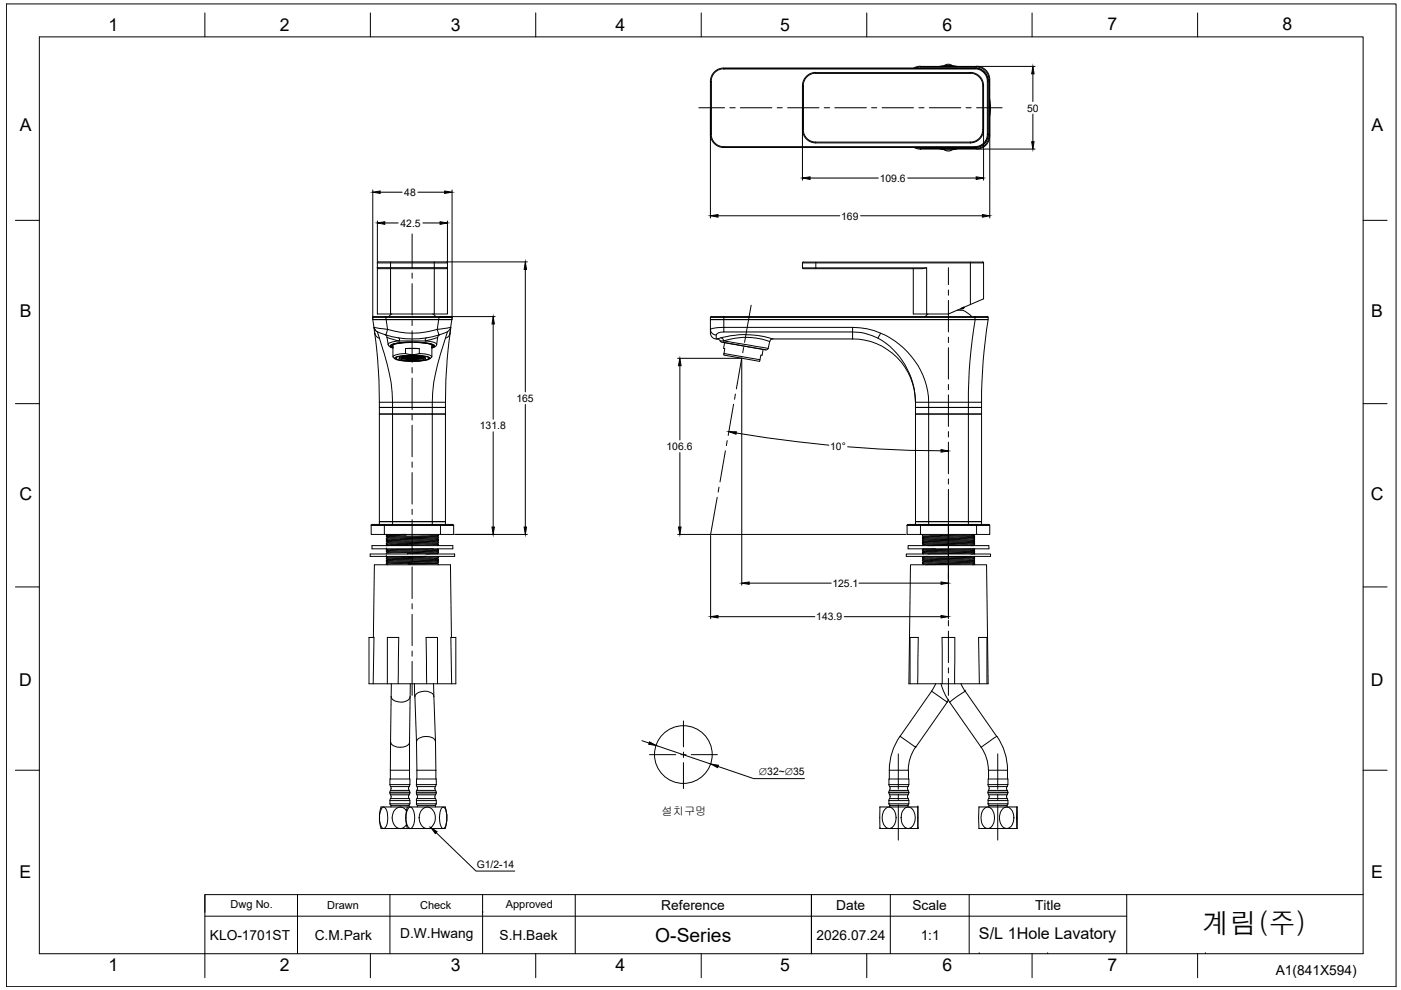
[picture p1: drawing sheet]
<svg xmlns="http://www.w3.org/2000/svg" width="297mm" height="210mm" viewBox="0 0 297 210" stroke-linecap="round" stroke-linejoin="round" font-family="sans-serif">
<!-- layer: 0 -->
<g fill="none" stroke="#000" stroke-width=".21">
<path d="M150.6 17.3h.2v11.2h-.2zM153.4 14.4a2.81 2.81 0 0 0-2.8 2.8M153.4 14.6a2.65 2.65 0 0 0-2.6 2.6M153.5 14.4h53.2v.2h-53.2zM170.1 18.2h.2v9.3h-.2zM173 15.4a2.81 2.81 0 0 0-2.9 2.8M173 15.5a2.65 2.65 0 0 0-2.7 2.7M173 15.4h32.7v.2h-32.7zM195.1 14.2l-.9 .2M195.1 14l-1.3 .4M195.2 14.1h11.9v.2h-11.9zM199.3 14l1.8-.1 1.7 .1"/>
<path d="M201.9 13.9a1.42 1.42 0 0 0-1.7 0M205.7 15.4a2.81 2.81 0 0 1 2.8 2.8M205.7 15.5a2.65 2.65 0 0 1 2.7 2.7M206.7 14.6a2.65 2.65 0 0 1 2.6 2.6M206.7 14.4a2.76 2.76 0 0 1 2.8 2.8 2.81 2.81 0 0 0-2.8-2.8zM207 14a2.81 2.81 0 0 1 2.8 2.9M207 14.2a2.65 2.65 0 0 1 2.7 2.7M208.4 18.2v9.3h.1v-9.3M208.4 18.2h.1M209.3 17.3h.2v11.2h-.2zM209.5 17.2v.1M209.7 16.9h.1v11.9h-.1z"/>
<path d="M150.6 28.5a2.81 2.81 0 0 0 2.8 2.8M150.8 28.5a2.65 2.65 0 0 0 2.6 2.6M153.5 31.1v.2h53.2v-.2M153.5 31.1h53.2M170.1 27.5a2.81 2.81 0 0 0 2.9 2.8M170.3 27.5a2.65 2.65 0 0 0 2.7 2.6M173 30.1v.2M173 30.1h32.7v.2h-32.7M193.8 31.3l1.3 .3M194.2 31.3l.9 .1M195.2 31.4h11.9v.2h-11.9zM199.3 31.6l1.8 .2 1.7-.2"/>
<path d="M201.9 31.7a1.42 1.42 0 0 1-1.7 0M206.7 31.3a2.82 2.82 0 0 0 2.8-2.8 2.75 2.75 0 0 1-2.8 2.8zM208.4 27.5a2.65 2.65 0 0 1-2.7 2.6M208.5 27.5a2.81 2.81 0 0 1-2.8 2.8M209.3 28.5a2.65 2.65 0 0 1-2.6 2.6M209.5 28.5h.1M209.7 28.8a2.65 2.65 0 0 1-2.7 2.6M209.8 21.1l.2 1.7-.2 1.8M209.8 28.8a2.81 2.81 0 0 1-2.8 2.8M80 56.7l.2 .2M80 55.7h14.9v10.9h-14.9zM80 56.8h14.9"/>
<path d="M80.2 55.5l-.2 .2M80.2 57h14.5M80.2 55.5h14.5M82.8 55.5v11.1M92.1 55.5v11.1M94.7 55.5l.2 .2M94.9 56.7l-.2 .2M170.1 56.8l.2 .2M170.3 55.5l-.2 .2M170.3 55.6l38-.1 .2 .2M173 55.6v1.4M196.5 56.8l-1 .2h-25.2"/>
<path d="M196.5 56.8h-26.4v-1.1h38.4v7.7l-7.4 3.2h-7.5v-9.6M196.5 56.8v9.8M205.7 55.6v9M79 67.3l.2-.2h2.6v.7M79.3 69.5l.2 1.3M79.3 69.4l-.3-1.6h2.9l.3 2M79.3 69.4l2.9 .4M79.3 69.4l.5 .8M79.3 69.5l.3 .5 .5 .4M80 70.3h.1M80.1 70.5l.3 1.2M80.4 71.7l-.6-.4-.3-.7 .6 5.9 .3 8.8"/>
<path d="M80.4 71.7l.2 .5a55.7 55.7 0 0 1 2.5 11l.1 2.1M81.6 70.9l.1 .1a1.28 1.28 0 0 0 1.4 .9l1.6 .4v-.4l-.2-.3M81.8 67.8h11.2M81.8 67.1h11.2M82 71.5l.3 1.5M82.2 69.8a17.7 17.7 0 0 0 10.5 0l2.9-.3a105.4 105.4 0 0 0-1.2 15.8M82.2 69.8l-.4 1.2-1.8-.6M82.3 73l.1 .3 .9 .5M82.9 73.3l.4 .4M83.1 66.5l-.6 .6M83.1 73.3l.2 .2M83.1 73.1l2.1-.4 2.2-.1-2.3 .1z"/>
<path d="M83.2 73.2l-.1 .1M83.3 73.1v.1M83.3 73.7l-.5-.2v-.3a15.6 15.6 0 0 1 8.1-.4l.9 .3 .3 .2-.5 .4M83.3 73.2v2.4M83.4 73.1l-.1 .1M83.7 75.9a11.2 11.2 0 0 1 5.9-.5l1 .2 .6 .4a7 7 0 0 1-4.3 .6l-2.4-.2a.76 .76 0 0 1-.8-.5zM83.9 75.9a11.7 11.7 0 0 1 7-.1l.1 .2a9.2 9.2 0 0 1-5.3 .5l-1.4-.3zM84 76h.1M84 75.8v.2M84.7 75.8a9.8 9.8 0 0 1 5.5 .1v.1a9.5 9.5 0 0 1-5.5 .1zM84.7 75.8a10 10 0 0 0 5.5 0M85 75.9h.4z"/>
<path d="M85.1 75.8h.4zM85.2 75.8v.1M85.2 75.7h.4zM85.3 75.8h.1M85.3 76l.4-.1zM85.3 75.7h.1M85.3 75.9h.1M85.4 75.8h.4zM85.4 75.6h.1M85.4 75.8h.1M85.5 75.9v.1M85.5 75.7h.4z"/>
<path d="M85.5 75.7h.1M85.6 75.8v.1M85.6 76h.4zM85.6 75.6h.3zM85.6 75.6h.1M85.6 75.6h-.2M85.6 75.7v.1M85.6 75.9v.1M85.7 75.9h.4zM85.7 75.6h.3M85.7 75.6v.1M85.7 75.8v.1"/>
<path d="M85.8 75.8h.3zM85.8 76v.1M85.8 75.6h.1M85.8 75.7v.1M85.9 75.7h.3zM85.9 75.9h.1M85.9 76.1h.4zM85.9 75.6v.1M85.9 75.8h.1M85.9 76h.1M86 76h.4zM86 75.6h.3z"/>
<path d="M86 75v-1.1h2.9v1.1M86 73.9h2.9M86 75h-1.2l-1.2 .4-.3 .2 .4 .5M86 75a4.3 4.3 0 0 0 2.9 0M86 75.7v.1M86 75.9h.1M86.1 75.9l.3-.1zM86.1 76.1h.1M86.1 75.6h.1M86.1 75.8h.1M86.1 75.8h.4zM86.1 75.9v.1"/>
<path d="M86.2 76.1h.4zM86.2 75.5v.1M86.2 75.7h.1M86.2 75.7h.4zM86.2 75.8v.1M86.2 76.1h.1M86.3 76l.4 .1zM86.3 75.6h.1M86.3 75.7v.1M86.4 75.6h.3zM86.4 75.9v.1M86.4 76.1h.1"/>
<path d="M86.4 75.9h.3zM86.4 75.5l-.3 .1M86.4 75.5v.1M86.4 75.6v.1M86.4 75.8v.1M86.4 76v.1M86.5 75.8h.4zM86.5 75.8h.1M86.5 75.9v.1M86.6 75.5h.1M86.6 75.7h.4zM86.6 76.1h.1"/>
<path d="M86.6 76.1h.4zM86.6 75.6v.1M86.6 75.8h.1M86.7 75.6h.3zM86.7 76v.1M86.7 76h.4zM86.7 75.6h.1M86.7 75.7v.1M86.7 75.9h.1M86.7 75.5h.4zM86.7 76.1h.1M86.8 75.8l.4 .1z"/>
<path d="M86.8 75.5l-.3 .1M86.8 75.6v.1M86.8 75.8h.1M86.8 76h.1M86.9 75.8h.3zM86.9 75.5v.1M86.9 76.1h.4zM86.9 75.7v.1M87 75.7h.3zM87 75.8v.1M87 76.1h.1M87 75.6h.1"/>
<path d="M87 76h.4zM87 75.8h.1M87 76h.1M87.1 75.6h.3zM87.1 76l.4-.1zM87.1 75.5v.1M87.1 76.1v.1M87.1 75.9h.1M87.1 75.7h.1M87.2 75.5h.2M87.2 75.8h.3zM87.2 76v.1"/>
<path d="M87.2 75.6h.1M87.2 75.8h.1M87.2 75.8l.4-.1zM87.2 75.9v.1M87.2 76.1v.1M87.3 76.1h.4zM87.3 75.5h.1M87.3 75.7h.1M87.3 75.7l.4-.1zM87.3 75.8v.1M87.3 76v.1M87.4 75.6h.1"/>
<path d="M87.4 76h.4zM87.4 75.6h.4zM87.4 72.6l-3.1 .2a1.2 1.2 0 0 0-1.2 .6l.2 .2M87.4 75.7v.1M87.4 75.9v.1M87.5 75.5h.1M87.5 76.1h.1M87.5 75.9h.3zM87.5 75.6v.1M87.5 75.8v.1M87.5 75.8h.4zM87.5 75.5h.3"/>
<path d="M87.5 76v.1M87.6 76.2l.4-.1zM87.6 75.5v.1M87.6 75.7v.1M87.6 75.7h.4zM87.6 75.9h.1M87.6 76.1h.1M87.7 75.5h.1M87.7 76.1h.4zM87.7 75.6v.1M87.7 75.6h.4zM87.7 75.8h.1"/>
<path d="M87.7 76h.1M87.8 75.6h.1M87.8 76l.3-.1zM87.8 76.1v.1M87.8 75.5l.2 .1M87.8 72.6l3 .2a1.01 1.01 0 0 1 1.1 .7l-.3 .2M87.8 75.7v.1M87.8 75.9h.1M87.8 75.9l.4-.1zM87.8 76v.1M87.9 72.6a6.2 6.2 0 0 1 3.9 .7v.1M87.9 75.6h.1"/>
<path d="M87.9 75.8h.1M87.9 75.8h.4zM87.9 75.9v.1M87.9 76.1v.1M88 76.1h.3zM88 75.7h.1M88 75.7l.4-.1zM88 75.8v.1M88 76.1h.1M88.1 76l.3 .1zM88.1 75.6h.1M88.1 75.5h-.3"/>
<path d="M88.1 75.7v.1M88.1 75.9v.1M88.1 75.6h.4zM88.1 75.5v.1M88.1 76.1h.1M88.2 75.9h.3zM88.2 75.6v.1M88.2 75.8v.1M88.2 76v.1M88.3 75.8h.3zM88.3 75.8h.1M88.3 75.9v.1"/>
<path d="M88.3 75.5h.1M88.3 75.7l.4 .1zM88.3 76.1h.1M88.4 76.1h.4zM88.4 75.6v.1M88.4 75.8h.1M88.4 75.5l-.1 .1M88.4 75.6h.4zM88.4 76v.1M88.5 76h.4zM88.5 75.6h.1M88.5 75.7v.1"/>
<path d="M88.5 75.6h.7M88.5 75.5v.1M88.5 75.9h.1M88.5 76.1h.1M88.6 75.8l.3 .1zM88.6 75.6v.1M88.6 75.8h.1M88.6 75.9v.1M88.6 75.8h.4zM88.6 75.5v.1M88.7 75.7v.1M88.7 75.8v.1"/>
<path d="M88.7 75.7h.4zM88.7 76.1h.1M88.8 75.6h.1M88.8 75.8h.1M88.8 76h.4zM88.8 76h.1M88.9 75.6h.1M88.9 76l.3-.1zM88.9 75h1.2l1.2 .4 .3 .2-.5 .5M88.9 75.6v.1M88.9 75.8v.1M88.9 75.8h.4z"/>
<path d="M88.9 76v.1M89 75.6h.1M89 75.8h.1M89 75.8l.4-.1zM89 75.9v.1M89.1 75.7h.1M89.1 75.7l.4-.1zM89.1 75.8v.1M89.1 76v.1M89.2 76h.3zM89.2 75.6h.1M89.2 75.7v.1"/>
<path d="M89.2 75.9v.1M89.3 75.8h.1M89.3 75.9h.3zM89.3 75.6v.1M89.3 75.8h.4zM89.3 76h.1M89.4 75.7v.1M89.4 75.7h.4zM89.4 75.9h.1M89.5 75.6v.1M89.5 75.8h.1M89.5 76h.1"/>
<path d="M89.6 75.7h.1M89.6 75.9h.1M89.6 75.9l.4-.1zM89.7 75.8h.1M89.7 75.7h.1M89.8 75.8v.1M89.9 75.8h-.2h.3M90 75.8v.1M90.2 72.3l1.8 .3 .6 .4M90.2 72.3h-6.1l-1.5 .4-.3 .3M90.4 71.6l-.2 .3v.4M90.9 75.8v.2a8.7 8.7 0 0 1-5.1 .5l-1.3-.2-.5-.3"/>
<path d="M91.5 73.1l.1 2.5M91.6 73.1h.1M91.7 73.2l.1 .2M91.7 73.3h.1M91.7 73.3l-.1 .2M91.7 73.2v.1M91.8 66.5l.6 .6M91.8 73.4l-.2 .2M92.6 73a1.09 1.09 0 0 1-1 .8l.6-.4a1.88 1.88 0 0 0-1.9-.7 15.4 15.4 0 0 0-7.4 .4l-.2 .3 .6 .4M92.8 71.5l-2.6 .8M92.8 71.5l-.2 1.5M93 67.8l-.3 2 .3 1.1a17.7 17.7 0 0 1-11.2 .1"/>
<path d="M93 67.8h2.8M93.3 70.9l-.5 .6M94.8 70.5l-.5 1.7a55.7 55.7 0 0 0-2.6 11v3.2h2.7v-1.1M94.9 70.4l-1.9 .6M95.4 70.6l-.3 .7-.7 .4M95.5 69.4l-.2 .6-.5 .3M95.5 69.7l-.1 1.1M95.8 67.7l-.2 1.7M95.8 67.3l-.1-.2h-2.7v.2h2.8v.5h-2.8v-.5h-14v.5h2.8M150.6 67.3h2.9v.5h-2.9zM150.8 67.1l-.2 .2M150.8 67.1h2.7v.2h53.2v-.2h2.6l.2 .2"/>
<path d="M151.8 71v.9M151.8 71.9h.3M152.1 71.9l.6 .4M152.1 71.9a19.1 19.1 0 0 1 11.8 0M152.7 72.3l1.9 .2 8.3 1.4-.6 .3-8.9-1.6zM152.8 71.6a.65 .65 0 0 1 .6 .7 15.2 15.2 0 0 1 9.7 .1h.1M153.2 72.6l9 1.6M153.5 70.4h-.7l-.7 .3a.71 .71 0 0 1-.7 .3 .71 .71 0 0 1-.6-.5l-.2-.7a1.56 1.56 0 0 0 1.2 2.1M153.5 67.1h53.2M153.5 75v.3l7.5 1.3 .1-.3M153.6 72.6l-.2 1.3h.3l-.2 1.1M161.8 74.1l-.2 1.2h-.3l-.2 1-7.6-1.3"/>
<path d="M163.2 72.4l-.3 1.5M163.9 71.9a.59 .59 0 0 0-.7 .5M163.9 71.9h16.9M180.8 69.4a16.6 16.6 0 0 1 16.1 15.9h11.2M180.8 70.4v1.4a13.5 13.5 0 0 1 13.3 13.5M180.8 70.4a13.2 13.2 0 0 1 11.6 7.9 15.1 15.1 0 0 1 1.7 7M180.8 69.4v1M186.7 70.6l-.6 1.1M196.7 66.6l-.6 .5M203 65.8a3 3 0 0 1 2.7 1l.3 .3M203.8 65.4v.4M203.9 65.4h.1"/>
<path d="M203.9 65.3v.1M204 65.4h.1M204 65.3v.1M204.1 65.3l.1 .1M204.2 65.3v.1M204.2 65.4h.1M204.2 65.2l.1 .2M204.3 65.4h.1M204.3 65.2v.1M204.3 65.3h.1M204.3 65.3v.1M204.4 65.2l-.1 .1"/>
<path d="M204.4 65.2h.1M206.7 67.8h-56.1v2l1.2-.3 1.7-.1v1h27.3M206.7 67.3h2.8v.5h-2.8zM206.8 67.8h-53.3v1.6h27.3M80.4 85.3v1.1h11.3M80.4 85.3h2.8M83.2 85.3v1.1h-2.8v1.4h2.8v22.8h8.5h-8.5v.6M83.2 86.4h8.5v1.4h-8.5zM83.2 85.3h11.2M91.7 86.4h2.7v1.4h-14v22.8h2.8h-2.8v.6M91.7 87.8h2.7v22.8h-2.7zM194.1 85.3h2.8v1.1h-2.8v1.4h14v-1.4h-2.8v1.4h2.8v22.8h-2.8h2.8v.6"/>
<path d="M194.1 85.3v1.1h11.2a99.2 99.2 0 0 1 1.5-18.6h2.7a106.9 106.9 0 0 0-1.4 17.5M196.9 87.8h8.4v22.8h-8.4zM208.1 85.3v1.1h-11.2v1.4h-2.8v22.8h2.8M78.5 117.5h17.9v.5h-17.9zM78.7 111.4l.2-.2h2.6v.2h-2.8v1.9h2.8M78.9 115.7h17.1v.7h-17.1zM81.5 111.2h14.5l.2 .2M81.9 118h.1M81.9 115.7h.1M81.9 116.4h.1M81.9 113.6v.2M81.9 114.1v.2"/>
<path d="M81.9 114.7v.1M81.9 115.2v.1M81.9 116.7v.3M81.9 117.3v.2M81.9 118.3v.2M81.9 118.9v.1M81.9 119.4v.2M81.9 119.6l.3 .1M81.9 115.3l.3 .2M81.9 116.4l.3 .2M81.9 117l.3 .1M81.9 118l.3 .1"/>
<path d="M81.9 118.5l.3 .2M81.9 119l.3 .2M81.9 113.8l.3 .1M81.9 114.8l.3 .2M82 113.3l.2 .1M82.2 113.4l3.9-.1v.2l-4.2 .1M82.2 115.5l-.3 .2M82.2 116.6l-.3 .1M82.2 117.1l-.3 .2M82.2 118.1l-.3 .2M82.2 118.7l-.3 .2M82.2 119.2l-.3 .2"/>
<path d="M82.2 113.4l-.3 .2M82.2 113.9l-.3 .2M82.2 114.5l-.3 .2M82.2 115l-.3 .2M86.2 115.3v.3M86.2 115.6l-4.3 .1M86.2 115.3h-4.3M86.5 119.5l-4.6 .1M90.3 118l-8.1 .1M91.7 111.2v-.6h2.7v.6M91.9 116.4l-9.7 .2M92.7 117.4l-2.4 .1"/>
<path d="M92.7 116.8l-10.5 .3M92.7 115.3l-10.5 .2M92.7 118.9l-10.5 .3M92.7 118.4l-10.5 .3M92.7 114.8l-10.5 .2M92.7 114.2l-10.5 .3-.3-.2M92.7 113.7l-10.5 .2M92.7 119.5l.3 .2M92.7 117.4l.1 .1M92.7 116.8l.3 .2M92.7 118.9l.3 .2M92.7 118.4l.3 .2"/>
<path d="M92.7 115.3l.3 .1M92.7 114.8l.3 .1M92.7 114.2l.3 .2M92.7 113.7l.3 .2M92.8 116.4l.2 .1M92.8 118l.2 .1M93 115.6h.1M93 117l-11.1 .3M93 116.5l-11.1 .2M93 117.2l-6.6 .1v.2M93 116.7l-11.1 .3M93 119.1l-11.1 .3"/>
<path d="M93 118.6l-11.1 .3M93 118.1l-11.1 .2M93 119.1l-.1 .2-6.4 .2 .1 .1 6.1-.1M93 118.3l-11.1 .2M93 118.8l-11.1 .2M93 115.1l-6.8 .2M93 113.5l-11.1 .3M93 114l-11.1 .3M93 114.6l-11.1 .2M93 115.4l-6.8 .2M93 114.9l-11.1 .3M93 114.4l-11.1 .3"/>
<path d="M93 113.9l-11.1 .2M93 113.3v.2M93 113.9v.1M93 114.4v.2M93 114.9v.2M93 115.4v.2M93 116.5v.2M93 117v.2M93 118.1v.2M93 118.6v.2M93 117.2l-.3 .2M93 116.7l-.3 .1"/>
<path d="M93 115.6l-.2 .1M93 119.3l-.3 .2M93 118.8l-.3 .1M93 118.3l-.3 .1M93 115.1l-.3 .2M93 114.6l-.3 .2M93 114l-.3 .2M93 113.5l-.3 .2M93.4 111.2v2.1h2.8v-1.9h-14.7v1.9h11.9M192.2 117.5h17.8v.5h-17.8zM192.3 111.4h2.9v1.9h-2.9zM192.5 115.7h17.2v.7h-17.2z"/>
<path d="M193 119.7h16.2l.3 25.3h-16.8zM195.2 111.2h11.9v.2h-11.9zM195.2 111.2h-2.7l-.2 .2M195.2 113.3h11.9M195.6 119.5h.1M195.6 118.4h.1M195.6 118.9h.1M195.6 117.3h.1M195.6 116.8h.1M195.6 115.2h.1M195.6 113.7h.1M195.6 114.2h.1"/>
<path d="M195.6 114.7h.1M195.6 113.3v.4M195.6 114v.2M195.6 114.5v.2M195.6 115v.2M195.6 115.6v.1M195.6 116.6v.2M195.6 117.2v.1M195.6 118.2v.2M195.6 118.7v.2M195.6 119.2v.3M195.6 118.4l.3 .2"/>
<path d="M195.6 118.9l.3 .2M195.6 119.5l.3 .1M195.6 116.8l.3 .2M195.6 117.3l.2 .2M195.6 113.7l.3 .1M195.6 114.2l.3 .1M195.6 114.7l.3 .2M195.6 115.2l.3 .2M195.7 116.4h.2M195.8 118h.1M195.9 118l-.3 .2M195.9 118.6l-.3 .1"/>
<path d="M195.9 119.1l-.3 .1M195.9 119.6l-.2 .1M195.9 116.4l-.3 .2M195.9 113.8l-.3 .2M195.9 114.3l-.3 .2M195.9 114.9l-.3 .1M195.9 115.4l-.3 .2M196.7 118h-.8M196.9 110.6h-2.8v.6M196.9 111.2v-.6h8.4v.6M198.3 116.4h-2.4M205.8 115.7h.5"/>
<path d="M205.9 118l-10.3 .2M206.3 119.3l-10.4 .3M206.3 118.8l-10.4 .3M206.3 118.3l-10.4 .3M206.3 117.2l-9.5 .3M206.3 116.7l-9.5 .2-.9 .1-.3 .2M206.3 115.1l-10.4 .3M206.3 114.6l-10.4 .3M206.3 114.1l-10.4 .2M206.3 113.6l-10.4 .2M206.3 119.3l.3 .2M206.3 118.8l.3 .2"/>
<path d="M206.3 118.3l.3 .2M206.3 117.2l.3 .2M206.3 116.7l.3 .2M206.3 115.6l.1 .1M206.3 115.1l.3 .2M206.3 114.6l.3 .2M206.3 114.1l.3 .1M206.3 113.6l.3 .1M206.6 119.5h.1M206.6 119h.1M206.6 118.5h.1M206.6 117.4h.1"/>
<path d="M206.6 116.9h.1M206.6 115.3h.1M206.6 114.8h.1M206.6 114.2h.1M206.6 113.7h.1M206.6 119.7h.1M206.6 119.7h-.4M206.6 119.5l-10.3 .2M206.6 119l-11 .2M206.6 118.5l-11 .2M206.6 119.2l-11 .3M206.6 118.1l-11 .3"/>
<path d="M206.6 118.6l-11 .3M206.6 117.4l-.7 .1M206.6 116.9l-11 .3M206.6 116.5l-.1-.1-10.9 .2M206.6 117.1l-11 .2M206.6 115.5l-9.9 .2M206.6 116.5l-11 .3M206.6 115l-11 .2M206.6 113.4l-11 .3M206.6 113.9l-11 .3M206.6 114.5l-11 .2M206.6 115.3l-11 .3"/>
<path d="M206.6 114.8l-11 .2M206.6 114.2l-11 .3M206.6 113.7l-11 .3M206.6 113.3v.1M206.6 113.7v.2M206.6 114.2v.3M206.6 114.8v.2M206.6 115.3v.2M206.6 116.9v.2M206.6 117.4v.1M206.6 118v.1M206.6 118.5v.1"/>
<path d="M206.6 119v.2M206.6 119.5v.2M206.6 119.2l-.3 .1M206.6 118.6l-.3 .2M206.6 118.1l-.3 .2M206.6 117.1l-.3 .1M206.6 116.5l-.3 .2M206.6 115.5l-.3 .2M206.6 115l-.3 .1M206.6 114.5l-.3 .1M206.6 113.9l-.3 .2M206.6 113.4l-.3 .2"/>
<path d="M207.1 111.4h2.7v1.9h-2.7zM207.1 111.2h2.6M209.7 111.2l.1 .2M79.2 135.2l.2-15.5h16.1l.2 15.5M79.1 145l.2-9.8h-1.1v9.8h18.4v-9.8h-1l.2 9.8M82.1 145v-9.8h2.4l-.1 9.8M82.8 157.3a1.7 1.7 0 0 0 2 1.1 1.67 1.67 0 0 0 2-1.1M82.8 157.3v6M82.9 147.7a1.8 1.8 0 0 0 2.1 1.2 1.72 1.72 0 0 0 2-1.2M82.9 147.7l-.1 9.6M83 145l-.1 2.7M86.8 157.3v7.9"/>
<path d="M87 147.7l-.2 9.6M87 145v2.7M87.9 144.9v2.8M88.3 157.4l.1 5.9M88.3 157.4a1.69 1.69 0 0 1 2.1-1.2 1.67 1.67 0 0 1 1.9 1l.1 6.1M90.5 145l-.2-9.8h2.5v9.8M91.9 144.9l.1 2.7M92 147.6a1.91 1.91 0 0 0-2.6-1 1.5 1.5 0 0 0-1.4 1.2l.3 9.6M92 147.6l.3 9.6M190.8 156.1a12.5 12.5 0 0 0-2.2 7.2M190.8 156.1l3.3 2.3M193 145v-9.8h1.7l-.1 9.8"/>
<path d="M194.1 158.4l-1 2-.4 1.4-.1 1.5M194.1 158.4h.1M198.4 145l-.9 1.5M199.5 144.9l.9 2.3 .9 1.6M199.8 145l-.1-9.8h2.7v9.8M200.8 148.9h.1M200.8 148.9l-6.7 9.5M200.8 148.9l-3.3-2.4-6.7 9.6M201.1 148.5h.1M201.1 148.4l-.3 .4M203.7 145l.9 1.5M204.6 146.5h.1"/>
<path d="M204.6 146.5l-3.3 2.4 6.7 9.5M204.6 146.5l6.7 9.6M207.6 145l-.1-9.8h1.8v9.8M208 158.4l1 2 .4 1.4 .2 1.5M211.3 156.1l-3.3 2.3M211.3 156.1a12.6 12.6 0 0 1 2.3 7.2M80.8 171.1h13.6l.3 1.9v1.4l-.3 1.2h-13.6l-.4-1.9 .1-1.3zM81 171.3l.3-.2a1.45 1.45 0 0 1 .9 1.6 2.96 2.96 0 0 1-.7 2.9h-.3a3.7 3.7 0 0 1-.2-4.3zM82.7 168.1l.1 .4M82.7 166.3l.1 .4M82.7 170.4l.3 .4M82.7 165.2h4.2v1.2h-4.2z"/>
<path d="M82.7 168h4.2v.1h-4.2zM82.7 169.7h4.2v.7h-4.2M82.7 169.7v.7M82.8 163.3h4M82.8 163.3v1.9M82.8 168.5l.1 .4-.1 .4M82.8 166.8l.1 .4M82.8 168.5h3.9l-.1 .4 .1 .4M82.8 166.8h3.9l-.1 .4M82.8 167.6h4M82.9 171.1v-.3h3.8v.3M82.9 167.1l-.2 .8"/>
<path d="M86.2 171.9a1.56 1.56 0 0 0-1.7-.7 1.56 1.56 0 0 0-1.2 1.4 2.5 2.5 0 0 0 1.2 3 1.47 1.47 0 0 0 1.7-.7M86.4 171.1l-.4 1.9 .1 1.4 .3 1.2M86.6 167.1l.1 .4M86.7 171.2l.5-.1a3.7 3.7 0 0 1 0 4.5h-.3a3.2 3.2 0 0 1-.7-3.5zM86.7 169.3l.2 .4M86.7 167.5l.2 .4M86.8 169.3h-4l-.1 .4M86.9 168.1l-.2 .4M86.9 166.3l-.2 .4M86.9 170.4l-.4 .4M88.3 168.1l.1 .4M88.3 166.3l.1 .4"/>
<path d="M88.3 170.4l.3 .4M88.3 165.2h4.2v1.2h-4.2zM88.3 168h4.2v.1h-4.2zM88.3 169.7h4.2v.7h-4.2zM88.4 168.5l.1 .4-.1 .4M88.4 166.8l.1 .4M88.4 163.3v1.9M88.4 163.3h4M88.4 168.5h4M88.4 167.6h4M88.4 166.8h4M88.5 171.1v-.3h3.8v.3"/>
<path d="M88.5 167.1l-.2 .8M89.5 171.6a1.56 1.56 0 0 1 1.7-.4 1.56 1.56 0 0 1 1 1.4 2.5 2.5 0 0 1-1.2 3 2.06 2.06 0 0 1-2.1-2.6l.2-.8zM92.2 167.1l.3 .8M92.3 169.3l.2 .4M92.4 169.3h-4l-.1 .4M92.4 163.3v1.9M92.5 168.1l-.3 .8 .1 .4M92.5 166.3l-.3 .9M92.5 170.4l-.4 .4M93.7 171.3l.3-.2a1.13 1.13 0 0 1 .6 1.1l.1 1.2a3.1 3.1 0 0 1-.6 2.2h-.3a4.4 4.4 0 0 1-.1-4.3zM186.6 175.7h.1M186.6 175.7h8"/>
<path d="M186.6 171.1h8M186.6 171.1h.1M186.6 171.1v4.6M187.6 171.6a1.21 1.21 0 0 1 1.3-.4 1.21 1.21 0 0 1 .9 1.1 2.72 2.72 0 0 1-.9 3.3 1.47 1.47 0 0 1-1.8-1.5 3 3 0 0 1 .5-2.5zM188.5 168.1l.1 .4M188.5 166.3l.1 .4M188.5 170.4l.3 .4M188.5 169.7h4.2v.7h-4.2M188.5 168h4.2v.1h-4.2zM188.5 165.2h4.2v1.2h-4.2zM188.5 169.7v.7M188.6 163.3h4v1.9"/>
<path d="M188.6 163.3v1.9M188.6 168.5l.1 .4M188.6 166.7l.1 .4-.2 .8M188.6 169.3h4M188.6 168.5h4M188.6 167.6h4M188.6 166.8h4M188.6 169.3l-.1 .4M188.6 170.8v.3M188.7 170.8h3.8v.3M188.7 168.9l-.1 .4M191.9 171.4a1.42 1.42 0 0 1 2.1 1.3 2.25 2.25 0 0 1-1.5 3 2.27 2.27 0 0 1-1.4-3l.3-.8z"/>
<path d="M192.4 168.9l.3 .8M192.7 168.1l-.3 .8M192.7 166.3a1.4 1.4 0 0 0 0 1.6M192.7 170.4l-.4 .4M194.6 175.7h.1M194.6 171.1h.1M194.6 171.1v4.6M207.6 175.7h8M207.6 175.6v.1M208.5 171.6a1.22 1.22 0 0 1 1.3-.4 1.22 1.22 0 0 1 .9 1.1 2.62 2.62 0 0 1-.9 3.3 1.4 1.4 0 0 1-1.7-1.5 3.2 3.2 0 0 1 .4-2.5zM209.5 168.1l.2 .8M209.5 166.3a1.4 1.4 0 0 1 0 1.6"/>
<path d="M209.5 170.4l.3 .4M209.5 165.2h4.2v1.2h-4.2zM209.5 168h4.2v.1h-4.2zM209.5 169.7h4.2v.7h-4.2zM209.6 168.5h3.9l-.1 .4M209.6 166.8l3.9-.1-.1 .4 .1 .4M209.6 167.6h4M209.7 171.1v-.3h3.8v.3M209.7 168.9l-.2 .8M212.7 171.4a1.46 1.46 0 0 1 2.2 1.3 2.62 2.62 0 0 1-1.1 2.9 1.69 1.69 0 0 1-1.9-1.8l.2-1.5zM213.4 168.9l.1 .4h-3.9M213.5 169.3l.2 .4"/>
<path d="M213.5 167.5l.2 .4M213.6 163.3h-4v1.9M213.6 163.3v1.9M213.7 168.1l-.2 .4M213.7 166.3l-.2 .4M213.7 170.4l-.4 .4M215.6 171.1h-8v4.6M215.6 171.1v4.6M215.6 175.6v.1"/>
<circle cx="144.9" cy="160" r="6.1"/>
</g>
<!-- layer: CENTER -->
<g fill="none" stroke="#000" stroke-width=".21">
<path d="M148.2 22.8h5.4M154.7 22.8h1.2M157 22.8h6.7M164.8 22.8h1.1M167 22.8h6.7M174.8 22.8h1.1M177 22.8h6.7M184.8 22.8h1.1M187 22.8h6.7M194.8 22.8h1.1M197 22.8h6.7M204.8 22.8h1.1"/>
<path d="M207.1 22.8h5.4M87.4 49.6v7.2M87.4 57.9v1.1M201.1 56.8v3.6M87.4 60.1v6.7M87.4 67.9v1.1M87.4 70.1v6.7M87.4 77.9v1.2M157.3 75.8l-1.2 6.7M157.6 73.7l-.1 1.1M159.3 64.7l-1.4 7.9M201.1 61.5v1.1"/>
<path d="M201.1 63.7v6.7M201.1 71.5v1.1M201.1 73.7v6.7M87.4 80.2v6.7M87.4 88v1.1M87.4 90.2v6.6M87.4 97.9v1.2M153.8 95.6l-1.1 6.6M154.2 93.4l-.2 1.1M155.5 85.7l-1.1 6.6M155.9 83.6l-.2 1.1M201.1 81.5v1.1"/>
<path d="M201.1 83.7v6.7M201.1 91.5v1.2M201.1 93.8v6.6M87.4 100.2v6.7M87.4 108v1.1M87.4 110.2v6.7M87.4 118v1.1M152.1 105.4l-1.4 7.9M152.4 103.3l-.1 1M201.1 101.5v1.1M201.1 103.7v6.7M201.1 111.5v1.2"/>
<path d="M201.1 113.8v6.7M87.4 120.2v6.7M87.4 128v1.1M87.4 130.2v6.7M87.4 138v1.1M201.1 121.6v1.1M201.1 123.8v6.7M201.1 131.6v1.1M201.1 133.8v6.7M87.4 140.2v7.2M144.9 152.9v5.5M144.9 159.5v1.1"/>
<path d="M190.5 159.8v7.5M201.1 141.6v1.1M201.1 143.8v3.6M211.5 159.8v7.5M137.7 160h5.6M144.4 160h1.1M144.9 161.7v5.5M146.6 160h5.5M190.5 168.4v1.1M190.5 170.6v7.5M211.5 168.4v1.1M211.5 170.6v7.5"/>
</g>
<!-- layer: FORM -->
<g fill="none" stroke="#000" stroke-width=".21">
<path d="M1.4 .8h294.6v208.4h-294.6zM8.3 7.8h280.7v194.4h-280.7zM43.4 2.7v5.1M78.5 2.7v5.1M113.6 2.7v5.1M148.7 2.7v5.1M183.8 2.7v5.1M218.8 2.7v5.1M253.9 2.7v5.1M3.3 46.7h5M289 46.7h5.1M3.3 85.6h5"/>
<path d="M289 85.6h5.1M3.3 124.4h5M289 124.4h5.1M3.3 163.3h5M289 163.3h5.1M43.4 189.7v3.7M43.4 194.3h195.5M63.1 189.7h-19.7v17.6M63.1 189.7h225.9M63.1 189.7v12.5M82.7 189.7v12.5M102.3 189.7v12.5"/>
<path d="M122 189.7v12.5M172 189.7v12.5v-12.5M172 189.7v12.5M188.8 189.7v12.5M205.5 189.7v12.5M238.9 189.7v12.5M78.5 202.2v5.1M113.6 202.2v5.1M148.7 202.2v5.1M183.8 202.2v5.1M207.6 202.2h.1M218.8 202.2v5.1"/>
<path d="M222.1 202.2h.1M253.9 202.2v5.1M255.6 202.2h.1"/>
</g>
<!-- layer: TEXT -->
<path d="M102.3 193.4h.1" fill="none" stroke="#000" stroke-width=".25"/>
<!-- layer: DIM -->
<g fill="none" stroke="#000" stroke-width=".21">
<path d="M207.3 14.1h12.2M219 15.6v5.9M150.6 23.1v23.1M170.1 23.1v15.1M171.7 37.7h14.5M192.4 37.7h14.6M207.3 31.6h12.2M208.5 23.1v15.1M209.8 23.1v23.1M219 24.2v5.8M79 40.3v27.2M80 46.8v8.7"/>
<path d="M80.6 40.8h4.7M81.6 47.3h2.8M88.6 40.8h5.7M89.7 47.3h3.6M94.9 46.8v8.7M94.9 55.5h16.9M95.8 40.3v27.2M111.4 57.1v26M152.2 45.7h25.9M182.5 45.7h25.8M95.9 67.1h9.1M104.6 68.7v20.2"/>
<path d="M143.7 76h13.4M144.1 77.5v15.8M157.3 76.2v47.9M104.6 91.6v20.1M111.4 85.8v25.9M144.1 96v15.7M156.1 91.8l6.5 1 13.1 1.6M179.7 94.7l13.2 .8 6.6 .1M96.4 113.3h15.4M143.7 113.3h48.4M150.7 113.5v17.7M201.1 110.8v20.4"/>
<path d="M152.2 130.8h20.6M158.8 123.6h17.4M179 130.8h20.5M182.1 123.6h17.4M92.5 176.5l8.4 8.2h8.2"/>
</g>
<g fill="#000" stroke="#000" stroke-width=".21">
<path d="M219 14.1l.2 1.5h-.5zM170.1 37.7l1.6-.2v.5zM207 37.5l1.5 .2-1.5 .3zM218.7 30h.5l-.2 1.6zM79 40.8l1.6-.3v.5zM80 47.3l1.6-.3v.6zM93.3 47l1.6 .3-1.6 .3zM94.3 40.5l1.5 .3-1.5 .2zM111.4 55.5l.2 1.6h-.5zM150.6 45.7l1.6-.2v.5zM208.3 45.5l1.5 .2-1.5 .3zM104.6 67.1l.2 1.6h-.5z"/>
<path d="M144.1 76l.3 1.5h-.6zM154.5 91.5l1.6 .1-.1 .5zM199.5 95.3l1.6 .3-1.6 .3zM104.3 111.7h.5l-.2 1.6zM111.1 111.7h.5l-.2 1.6zM143.8 111.7h.6l-.3 1.6zM150.7 130.8l1.5-.3v.5zM157.3 123.6l1.5-.2v.5zM199.5 123.4l1.6 .2-1.6 .3zM199.5 130.5l1.6 .3-1.6 .2zM91.4 175.5l1.3 .8-.4 .4z"/>
</g>
<!-- layer: DIM_ -->
<path d="M136.1 157l1.5 .6M139.1 158.1l11.6 3.9M152.2 162.5l7.6 2.6h10.8" fill="none" stroke="#000" stroke-width=".21"/>
<path d="M160.9 162.6v1.9l9.8-1.9zM160.9 164.5l9.8-1.9v1.9z" fill="#fff" stroke="#fff" stroke-width=".21"/>
<path d="M137.7 157.3l1.4 .8-1.6-.3zM150.7 162l1.6 .2-.2 .6z" fill="#000" stroke="#000" stroke-width=".21"/>
<text font-size="5.8" x="254.9" y="197.8">계림(주)</text>
<text font-size="4.1" x="138.9" y="199.7">O-Series</text>
<g font-size="3.7">
<text x="23" y="6.6">1</text>
<text x="59.4" y="6.6">2</text>
<text x="95.6" y="6.6">3</text>
<text x="130.5" y="6.6">4</text>
<text x="165.4" y="6.5">5</text>
<text x="199.8" y="6.6">6</text>
<text x="234.8" y="6.4">7</text>
<text x="271.9" y="6.4">8</text>
<text x="4.2" y="27.8">A</text>
<text x="290.8" y="27.8">A</text>
<text x="4.2" y="67.3">B</text>
<text x="290.7" y="67.3">B</text>
<text x="4.1" y="106.1">C</text>
<text x="290.7" y="106.1">C</text>
<text x="4.1" y="145.5">D</text>
<text x="290.7" y="145.5">D</text>
<text x="4.1" y="186.2">E</text>
<text x="290.7" y="186.2">E</text>
<text x="23" y="205.9">1</text>
<text x="59.4" y="205.9">2</text>
<text x="95.6" y="205.9">3</text>
<text x="130.5" y="205.9">4</text>
<text x="165.4" y="205.9">5</text>
<text x="199.8" y="205.9">6</text>
<text x="234.8" y="205.8">7</text>
</g>
<text font-size="3.4" x="207.6" y="199.1">S/L 1Hole Lavatory</text>
<g font-size="2.9">
<text x="140.2" y="193">Reference</text>
<text x="177.3" y="193">Date</text>
<text x="193.5" y="193">Scale</text>
<text x="219.5" y="193">Title</text>
<text x="44.5" y="199.2">KLO-1701ST</text>
<text x="66.7" y="199.3">C.M.Park</text>
<text x="84.8" y="198.9">D.W.Hwang</text>
<text x="105.9" y="199.3">S.H.Baek</text>
<text x="173.1" y="199.2">2026.07.24</text>
<text x="195.2" y="199.3">1:1</text>
<text x="270.5" y="206.7">A1(841X594)</text>
</g>
<text font-size="2.4" x="140.3" y="172.9">설치구멍</text>
<g font-size="2.3">
<text x="48.9" y="192.5">Dwg No.</text>
<text x="69.4" y="192.8">Drawn</text>
<text x="89.1" y="192.8">Check</text>
<text x="107.2" y="192.6">Approved</text>
</g>
<g font-size="2.2">
<text x="217.8" y="23.7">50</text>
<text x="85.7" y="41.5">48</text>
<text x="186.5" y="38.6">109.6</text>
<text x="178.4" y="46.6">169</text>
<text x="84.9" y="48.1">42.5</text>
<text x="109.5" y="85.2">165</text>
<text x="101.7" y="91">131.8</text>
<text x="141.3" y="95.4">106.6</text>
<text x="176" y="95.4">10°</text>
<text x="176.5" y="124.4">125.1</text>
<text x="173.1" y="131.5">143.9</text>
<text x="160.9" y="164.3">∅32~∅35</text>
<text x="101.1" y="184.1">G1/2-14</text>
</g>
</svg>
